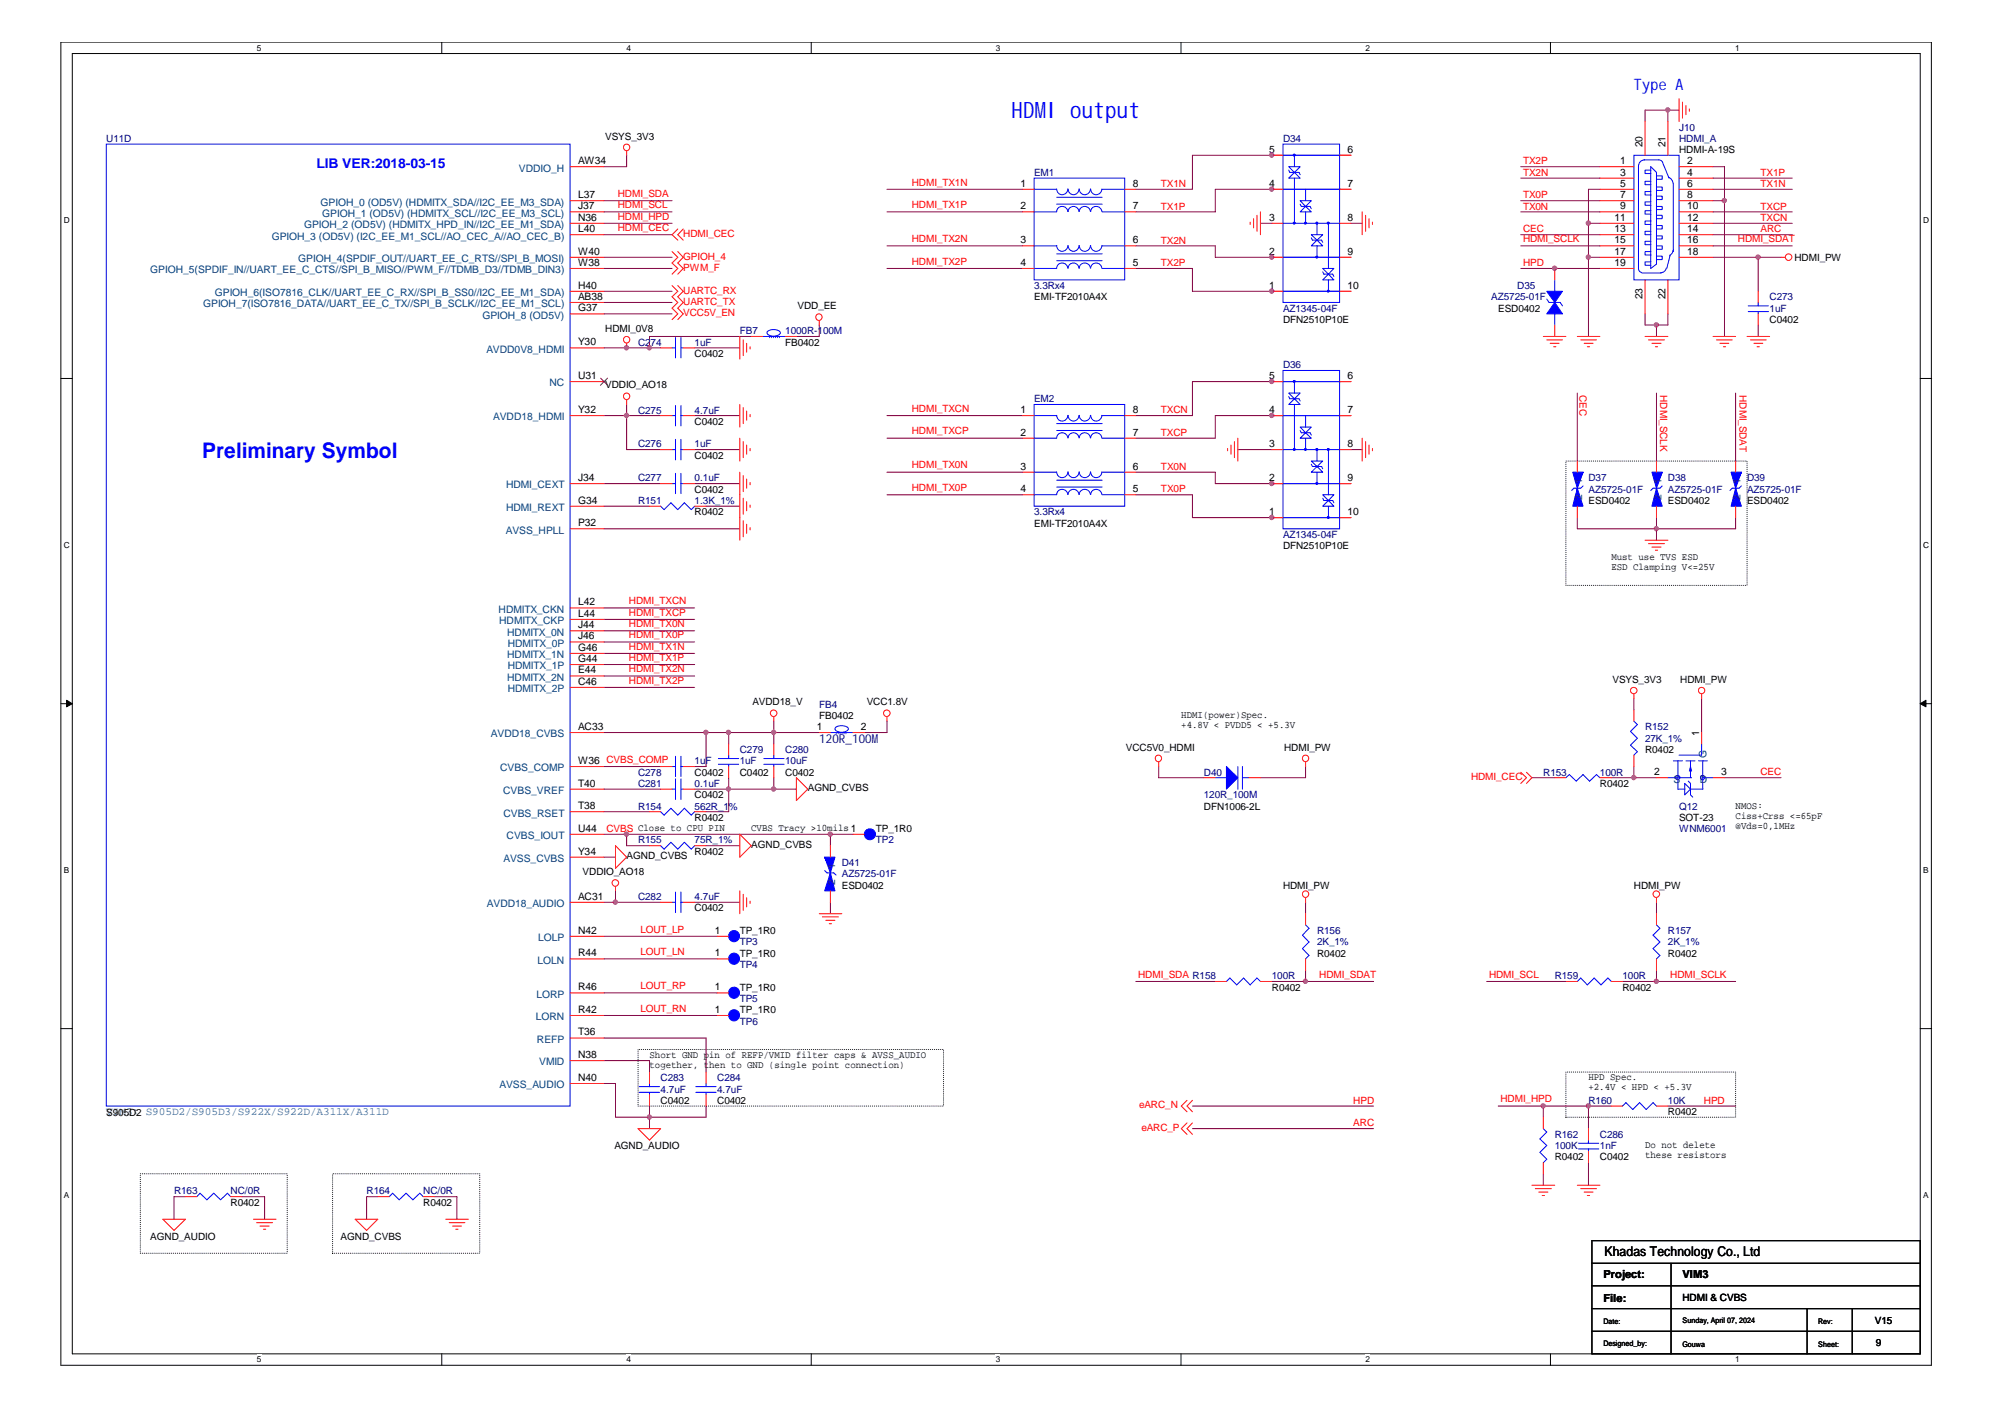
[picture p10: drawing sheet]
<svg xmlns="http://www.w3.org/2000/svg" width="297mm" height="210mm" viewBox="0 0 297 210" stroke-linecap="round" stroke-linejoin="round" font-family="sans-serif">
<path d="M9 6.2h277.1v196h-277.1zM10.7 7.9h273.8v192.6h-273.8z" fill="none" stroke="#000" stroke-width=".15"/>
<g fill="#fff">
<path d="M38.1 6.4h.6v1.4h-.6z"/>
<path d="M38.1 200.7h.6v1.4h-.6z"/>
</g>
<path d="M65.4 6.2v1.7M65.4 200.5v1.7" fill="none" stroke="#000" stroke-width=".15"/>
<g fill="#fff">
<path d="M92.8 6.4h.6v1.4h-.6z"/>
<path d="M92.8 200.7h.6v1.4h-.6z"/>
</g>
<path d="M120.2 6.2v1.7M120.2 200.5v1.7" fill="none" stroke="#000" stroke-width=".15"/>
<g fill="#fff">
<path d="M147.5 6.4h.7v1.4h-.7z"/>
<path d="M147.5 200.7h.7v1.4h-.7z"/>
</g>
<path d="M175 6.2v1.7M175 200.5v1.7" fill="none" stroke="#000" stroke-width=".15"/>
<g fill="#fff">
<path d="M202.3 6.4h.6v1.4h-.6z"/>
<path d="M202.3 200.7h.6v1.4h-.6z"/>
</g>
<path d="M229.7 6.2v1.7M229.7 200.5v1.7" fill="none" stroke="#000" stroke-width=".15"/>
<g fill="#fff">
<path d="M257 6.4h.7v1.4h-.7z"/>
<path d="M257 200.7h.7v1.4h-.7z"/>
<path d="M9.4 31.9h.9v1.4h-.9z"/>
<path d="M284.9 31.9h.9v1.4h-.9z"/>
<path d="M9.4 80.1h.9v1.4h-.9z"/>
<path d="M284.9 80.1h.9v1.4h-.9z"/>
</g>
<path d="M9 56.1h1.7M284.5 56.1h1.7" fill="none" stroke="#000" stroke-width=".15"/>
<g fill="#fff">
<path d="M9.4 128.2h.8v1.4h-.8z"/>
<path d="M284.9 128.2h.8v1.4h-.8z"/>
</g>
<path d="M9 104.2h1.7M284.5 104.2h1.7" fill="none" stroke="#000" stroke-width=".15"/>
<g fill="#000" stroke="#000" stroke-width=".15">
<path d="M9.9 103.7l.8 .5-.8 .5z" fill-rule="evenodd"/>
<path d="M284.5 104.2l.8-.5v1z" fill-rule="evenodd"/>
</g>
<g fill="#fff">
<path d="M9.4 176.4h.8v1.4h-.8z"/>
<path d="M284.9 176.4h.8v1.4h-.8z"/>
</g>
<path d="M9 152.4h1.7M284.5 152.4h1.7M235.8 183.8h48.7v16.7h-48.7zM235.8 197.2h48.7M235.8 193.9h48.7M235.8 190.5h48.7M235.8 187.1h48.7M247.6 187.1v13.4M267.7 193.9v6.6M274.4 193.9v6.6" fill="none" stroke="#000" stroke-width=".15"/>
<path d="M232 68.3h26.8v18.4h-26.8zM94.5 155.5h45.3v8.3h-45.3zM232 158.8h25.1v6.7h-25.1zM20.8 173.9h21.7v11.7h-21.7zM49.3 173.9h21.8v11.7h-21.8z" fill="none" stroke="#000" stroke-width=".15" stroke-dasharray="0 .3"/>
<g fill="none" stroke="#800040" stroke-width=".15">
<path d="M247.1 16.3v1.7M248.8 16.3h-5.1v1.7M89.5 39.8h10.1M89.5 31.4h10.1M89.5 29.7h10.1M89.5 33.1h10.1M89.5 38.1h10.1M89.5 34.8h10.1M92.8 23v1.7h-3.3M131.4 36.4h20.1M131.4 28h20.1M131.4 39.8h20.1"/>
<path d="M131.4 31.4h20.1M168.3 36.4h11.7v1.7h20.2M168.3 39.8h8.4v3.4h23.5M186.7 33.1h1.7M200.2 23h-23.5v5h-8.4M200.2 28h-20.2v3.4h-11.7M200.2 33.1h1.6M225.3 36.4h11.7M225.3 39.8h11.7M225.3 31.4h11.7M225.3 29.7h11.7M225.3 24.7h11.7"/>
<path d="M225.3 34.8h11.7M225.3 26.4h11.7M235.3 33.1h1.7M235.3 38.1h1.7M237 28h-1.7v21.8M253.8 36.4h11.7M253.8 28h11.7M253.8 31.4h11.7M253.8 29.7h1.7M253.8 33.1h11.7M253.8 24.7h1.7v25.1M253.8 38.1h10.1"/>
<path d="M253.8 34.8h11.7M253.8 26.4h11.7M260.5 38.1v5.1M89.5 51.5h8.4M89.5 46.5h10.1M89.5 43.2h10.1M89.5 44.8h10.1M92.8 59.9v6.7h5.1M102.9 51.5h6.7M111.3 49.8h-15.1v1.7M121.4 48.1v1.7h-3.4M200.2 56.5h-23.5v5.1h-8.4"/>
<path d="M233.7 58.2v10.1M243.7 46.5v1.6h3.4v-1.6M245.4 48.1v1.7M245.4 58.2v10.1M257.1 58.2v10.1M260.5 48.1v1.7M89.5 61.6h8.4M89.5 78.3h20.1M89.5 75h6.7M89.5 71.6h8.4M102.9 61.6h6.7M102.9 66.6h6.7"/>
<path d="M102.9 71.6h6.7M104.6 75h5M131.4 61.6h20.1M131.4 73.3h20.1M131.4 69.9h20.1M131.4 64.9h20.1M168.3 73.3h8.4v3.4h23.5M168.3 69.9h11.7v1.7h20.2M183.4 66.6h5M200.2 61.6h-20.2v3.3h-11.7M200.2 66.6h1.6M233.7 76.7v1.6h23.4v-1.6"/>
<path d="M245.4 76.7v3.3M89.5 98.4h13.4M89.5 95.1h13.4M89.5 93.4h13.4M89.5 91.8h13.4M89.5 90.1h13.4M89.5 96.8h13.4M89.5 116.9h8.4M89.5 113.6h8.4M89.5 108.5h31.9M89.5 101.8h13.4M89.5 100.1h13.4"/>
<path d="M102.9 116.9h15.1M104.6 108.5v5.1h-1.7M107.9 108.5v1.7M107.9 115.2v5h-3.3M114.6 106.8v3.4M114.6 115.2v1.7M131.4 106.8v1.7h-3.3M171.7 113.6v1.6h6.7M193.4 113.6v1.6h-6.7M226.9 115.2h3.4M238.7 115.2h6.7M242.1 103.5v1.7"/>
<path d="M242.1 113.6v1.6M252.1 103.5v5M255.5 115.2h8.4M89.5 120.2h6.7M89.5 123.6h36.9M89.5 127h1.7M89.5 133.7h8.4M89.5 138.7h16.8M91.2 132v1.7M92.8 123.6v1.7h3.4M102.9 133.7h6.7M104.6 125.3h5"/>
<path d="M123 123.6v1.7M123 133.7v1.7M193.4 133.7v1.7M245.4 133.7v1.7M89.5 153.8h15.1v5M89.5 157.1h6.7v1.7M89.5 147.1h16.8M89.5 142h16.8M89.5 150.4h16.8M168.3 145.4h11.7M188.4 145.4h15.1M193.4 143.7v1.7"/>
<path d="M220.3 145.4h11.7M240.4 145.4h16.7M245.4 143.7v1.7M27.5 177.3h-1.7v3.3M35.9 177.3h3.3v3.3M56 177.3h-1.7v3.3M64.3 177.3h3.4v3.3M89.5 160.5h1.7v5h13.4v-1.7M96.2 163.8v3.4M176.7 163.8h26.8M176.7 167.2h26.8M222 163.8h16.7"/>
<path d="M228.6 163.8v1.7M228.6 173.9v1.7M235.3 163.8v3.4M235.3 172.2v3.4M247.1 163.8h10"/>
</g>
<g fill="#f0f" stroke="#f0f" stroke-width=".15">
<circle cx="235.3" cy="163.8" r=".32"/>
<circle cx="228.6" cy="163.8" r=".32"/>
<circle cx="104.6" cy="108.5" r=".32"/>
<circle cx="245.4" cy="145.4" r=".32"/>
<circle cx="193.4" cy="145.4" r=".32"/>
<circle cx="107.9" cy="108.5" r=".32"/>
<circle cx="114.6" cy="108.5" r=".32"/>
<circle cx="92.8" cy="51.5" r=".32"/>
<circle cx="91.2" cy="133.6" r=".32"/>
<circle cx="92.8" cy="123.6" r=".32"/>
<circle cx="123" cy="123.6" r=".32"/>
<circle cx="242" cy="115.2" r=".32"/>
<circle cx="107.9" cy="116.9" r=".32"/>
<circle cx="114.6" cy="116.9" r=".32"/>
<circle cx="260.5" cy="38.1" r=".32"/>
<circle cx="245.4" cy="48.1" r=".32"/>
<circle cx="247.1" cy="16.3" r=".32"/>
<circle cx="255.5" cy="29.7" r=".32"/>
<circle cx="235.3" cy="33" r=".32"/>
<circle cx="235.3" cy="38.1" r=".32"/>
<circle cx="230.3" cy="39.7" r=".32"/>
<circle cx="245.4" cy="78.3" r=".32"/>
<circle cx="92.8" cy="61.5" r=".32"/>
<circle cx="96.2" cy="165.5" r=".32"/>
<circle cx="96.2" cy="51.5" r=".32"/>
<circle cx="188.4" cy="23" r=".32"/>
<circle cx="188.4" cy="28" r=".32"/>
<circle cx="188.4" cy="38.1" r=".32"/>
<circle cx="188.4" cy="43.1" r=".32"/>
<circle cx="188.4" cy="56.5" r=".32"/>
<circle cx="188.4" cy="61.5" r=".32"/>
<circle cx="188.4" cy="71.6" r=".32"/>
<circle cx="188.4" cy="76.7" r=".32"/>
</g>
<g fill="none" stroke="#f00" stroke-width=".15">
<path d="M243.7 18v5M247.1 18v5M248.8 14.6v3.4M249.3 15.1v2.4M249.8 15.6v1.4M250.3 16.1v.4M84.5 38.1h5M84.5 24.7h5M84.5 29.7h5M84.5 31.4h5M84.5 33.1h5M84.5 34.8h5"/>
<path d="M84.5 39.8h5M92.8 22.4v.6M99.6 37.3l.8 .8-.8 .9 .8 .8-.8 .8M100.4 33.9l-.8 .9 .8 .8M100.4 37.3l.8 .8-.8 .9 .8 .8-.8 .8M101.2 33.9l-.8 .9 .8 .8M151.5 31.4h1.7M151.5 39.8h1.7M151.5 28h1.7M151.5 36.4h1.7M166.6 31.4h1.7M166.6 39.8h1.7"/>
<path d="M166.6 28h1.7M166.6 36.4h1.7M185.2 32.9v.3M185.7 32.4v1.4M186.2 31.9v2.4M186.7 31.4v3.4M188.4 38.1h1.7M188.4 33.1h1.7M188.4 28h1.7M188.4 23h1.7M198.5 38.1h1.7M198.5 33.1h1.7"/>
<path d="M198.5 28h1.7M198.5 23h1.7M201.8 31.4v3.4M202.3 31.9v2.4M202.8 32.4v1.4M203.3 32.9v.3M230.3 39.8v1.7M237 38.1h5.1M237 24.7h5.1M237 29.7h5.1M237 31.4h5.1M237 33.1h5.1"/>
<path d="M237 34.8h5.1M237 39.8h5.1M237 28h5.1M237 36.4h5.1M237 26.4h5.1M248.8 38.1h5M248.8 24.7h5M248.8 29.7h5M248.8 31.4h5M248.8 33.1h5M248.8 34.8h5M248.8 28h5"/>
<path d="M248.8 36.4h5M248.8 26.4h5M263.9 38.1h.6M84.5 56.5h5M84.5 43.2h5M84.5 44.8h5M84.5 51.5h5M84.5 46.5h5M92.8 50.9v.6M92.8 59.2v.7M97.9 51.5h1.7M99.6 42.3l.8 .9-.8 .8 .8 .8-.8 .8 .8 .9-.8 .8"/>
<path d="M100.4 42.3l.8 .9-.8 .8 .8 .8-.8 .8 .8 .9-.8 .8M101.2 51.5h1.7M109.6 49.8v3.4M109.6 59.9v3.4M110.1 50.3v2.4M110.6 50.9v1.3M111.1 51.4v.3M111.3 49.8h1.7M116.3 49.8h1.7M121.4 47.5v.6M188.4 56.5h1.7M188.4 43.2h1.7"/>
<path d="M198.5 56.5h1.7M198.5 43.2h1.7M228.6 49.8h3.4M229.2 50.3h2.3M229.7 50.9h1.3M230.2 51.4h.3M230.3 48.1v1.7M233.7 49.8h3.3M234.2 50.3h2.3M234.7 50.9h1.3M235.2 51.4h.3M243.7 49.8h3.4"/>
<path d="M243.7 41.5v5M244.2 50.3h2.4M244.7 50.9h1.4M245.2 51.4h.4M247.1 41.5v5M253.8 49.8h3.3M254.3 50.3h2.3M254.8 50.9h1.3M255.3 51.4h.4M258.8 49.8h3.4M259.3 50.3h2.4M259.8 50.9h1.4"/>
<path d="M260.3 51.4h.3M260.5 43.2v1.6M260.5 46.5v1.6M84.5 61.6h5M84.5 71.6h5M84.5 75h5M84.5 78.3h5M96.2 75h1.7M97.9 61.6h1.7M97.9 71.6h1.7M97.9 66.6h1.7M101.2 61.6h1.7"/>
<path d="M101.2 71.6h1.7M101.2 66.6h1.7M102.9 75h1.7M109.6 64.9v3.4M109.6 69.9v10.1M110.1 60.4v2.4M110.1 65.4v2.4M110.1 70.5v2.3M110.1 73.8v2.4M110.1 77.1v2.4M110.6 60.9v1.3M110.6 65.9v1.4"/>
<path d="M110.6 71v1.3M110.6 74.3v1.4M110.6 77.7v1.3M111.1 61.4v.3M111.1 66.4v.4M111.1 71.5v.3M111.1 74.8v.4M111.1 78.2v.3M151.5 61.6h1.7M151.5 64.9h1.7M151.5 69.9h1.7M151.5 73.3h1.7"/>
<path d="M166.6 61.6h1.7M166.6 64.9h1.7M166.6 69.9h1.7M166.6 73.3h1.7M181.9 66.4v.4M182.4 65.9v1.4M182.9 65.4v2.4M183.4 64.9v3.4M188.4 61.6h1.7M188.4 76.7h1.7M188.4 71.6h1.7M188.4 66.6h1.7"/>
<path d="M198.5 61.6h1.7M198.5 76.7h1.7M198.5 71.6h1.7M198.5 66.6h1.7M201.8 64.9v3.4M202.3 65.4v2.4M202.8 65.9v1.4M203.3 66.4v.4M233.7 68.3v1.6M233.7 75v1.7M245.4 68.3v1.6M245.4 75v1.7"/>
<path d="M257.1 68.3v1.6M257.1 75v1.7M84.5 93.4h5M84.5 95.1h5M84.5 96.8h5M84.5 98.4h5M84.5 90.1h5M84.5 91.8h5M243.7 80h3.4M244.2 80.5h2.4M244.7 81h1.4M245.2 81.5h.4"/>
<path d="M84.5 100.1h5M84.5 101.8h5M84.5 108.5h5M84.5 113.6h5M84.5 116.9h5M97.9 113.6h1.7M97.9 116.9h1.7M101.2 113.6h1.7M101.2 116.9h1.7M107.9 110.2v1.7M107.9 113.6v1.6M114.6 106.2v.6"/>
<path d="M114.6 110.2v1.7M114.6 113.6v1.6M118 115.2l1.7 1.7-1.7 1.7zM121.4 108.5h1.6M126.4 108.5h1.7M131.4 106.2v.6M171.7 112.9v.7M178.4 115.2h1.6M185 115.2h1.7M193.4 112.9v.7M225.3 114.4l.8 .8-.8 .8M226.1 114.4l.8 .8-.8 .8"/>
<path d="M230.3 115.2h1.7M237 115.2h1.7M242.1 102.8v.7M242.1 105.2v1.6M242.1 111.9v1.7M245.4 115.2h1.7M252.1 102.8v.7M252.1 108.5v1.7M253.8 115.2h1.7M84.5 120.2h5M84.5 123.6h5M84.5 127h5"/>
<path d="M84.5 133.7h5M84.5 138.7h5M91.2 125.3l1.6 1.7-1.6 1.6zM91.2 131.3v.7M96.2 125.3h1.7M96.2 120.2h1.7M97.9 133.7h1.7M101.2 133.7h1.7M102.9 125.3h1.7M102.9 120.2h1.7M106.3 138.7h1.6M109.6 123.6l1.7 1.7-1.7 1.7z"/>
<path d="M109.6 132v3.4M110.1 132.5v2.3M110.6 133v1.3M111.1 133.5v.3M121.4 135.4h3.3M121.8 135.8h2.4M122.3 136.3h1.4M122.9 136.8h.3M123 125.3v1.7M123 132v1.7M126.4 123.6h1.7M193.4 133v.7"/>
<path d="M193.4 135.4v1.6M245.4 133v.7M245.4 135.4v1.6M84.5 147.1h5M84.5 142h5M84.5 150.4h5M84.5 153.8h5M84.5 157.1h5M96.2 158.8v1.7M104.6 158.8v1.7M106.3 147.1h1.6M106.3 142h1.6"/>
<path d="M106.3 150.4h1.6M180 145.4h1.7M186.7 145.4h1.7M193.4 142v1.7M232 145.4h1.7M238.7 145.4h1.7M245.4 142v1.7M27.5 177.3h1.7M34.2 177.3h1.7M56 177.3h1.7M62.7 177.3h1.6M84.5 160.5h5"/>
<path d="M94.5 167.2h3.4l-1.7 1.7zM96.2 162.2v1.6M104.6 162.2v1.6M175.9 166.3l-.9 .9 .9 .8M175.9 163l-.9 .8 .9 .9M176.7 166.3l-.8 .9 .8 .8M176.7 163l-.8 .8 .8 .9M226.9 175.6h3.4M227.5 176.1h2.3M228 176.6h1.3M228.5 177.1h.3M228.6 165.5v1.7"/>
<path d="M228.6 172.2v1.7M233.7 175.6h3.3M234.2 176.1h2.3M234.7 176.6h1.3M235.2 177.1h.3M235.3 167.2v1.7M235.3 170.5v1.7M238.7 163.8h1.7M245.4 163.8h1.7M24.1 180.6h3.4l-1.7 1.7zM37.5 180.6h3.4M38 181.1h2.4"/>
<path d="M38.5 181.6h1.4M39 182.1h.4M52.6 180.6h3.4l-1.7 1.7zM66 180.6h3.4M66.5 181.1h2.4M67.1 181.6h1.3M67.5 182.1h.4"/>
<circle cx="92.8" cy="21.8" r=".48"/>
<circle cx="265" cy="38.1" r=".49"/>
<circle cx="92.8" cy="50.3" r=".48"/>
<circle cx="92.8" cy="58.7" r=".48"/>
<circle cx="121.3" cy="47" r=".48"/>
<circle cx="114.6" cy="105.7" r=".49"/>
<circle cx="131.4" cy="105.7" r=".49"/>
<circle cx="171.6" cy="112.3" r=".48"/>
<circle cx="193.4" cy="112.3" r=".48"/>
<circle cx="242" cy="102.3" r=".48"/>
<circle cx="252.1" cy="102.3" r=".47"/>
<circle cx="91.2" cy="130.8" r=".49"/>
<circle cx="193.4" cy="132.4" r=".48"/>
<circle cx="245.4" cy="132.4" r=".49"/>
</g>
<g fill="none" stroke="#00f" stroke-width=".15">
<path d="M15.7 21.4h68.8v142.4h-68.8zM153.2 26.4h13.4v15.1h-13.4zM153.2 39.8h3.3M153.2 36.4h3.3M153.2 28h3.3M153.2 31.4h3.3M156.5 39.7a.83 .83 0 0 1 .9-.7 .83 .83 0 0 1 .8 .7M156.5 36.4a.83 .83 0 0 0 .9 .8 .83 .83 0 0 0 .8-.8M156.5 28a.83 .83 0 0 0 .9 .8 .83 .83 0 0 0 .8-.8M156.5 31.3a.83 .83 0 0 1 .9-.7 .83 .83 0 0 1 .8 .7M156.5 38.6h6.8M156.5 37.6h6.8"/>
<path d="M156.5 29.2h6.8M156.5 30.2h6.8M158.2 39.7a.81 .81 0 0 1 .8-.7 .81 .81 0 0 1 .9 .7M158.2 36.4a.81 .81 0 0 0 .8 .8 .81 .81 0 0 0 .9-.8M158.2 31.3a.81 .81 0 0 1 .8-.7 .81 .81 0 0 1 .9 .7M158.2 28a.81 .81 0 0 0 .8 .8 .81 .81 0 0 0 .9-.8M159.9 36.4a.83 .83 0 0 0 .8 .8 .83 .83 0 0 0 .8-.8M159.9 39.7a.83 .83 0 0 1 .8-.7 .83 .83 0 0 1 .8 .7M159.9 28a.83 .83 0 0 0 .8 .8 .83 .83 0 0 0 .8-.8M159.9 31.3a.83 .83 0 0 1 .8-.7 .83 .83 0 0 1 .8 .7M161.6 36.4a.83 .83 0 0 0 .8 .8 .83 .83 0 0 0 .8-.8M161.6 39.7a.83 .83 0 0 1 .8-.7 .83 .83 0 0 1 .8 .7"/>
<path d="M161.6 28a.83 .83 0 0 0 .8 .8 .83 .83 0 0 0 .8-.8M161.6 31.3a.83 .83 0 0 1 .8-.7 .83 .83 0 0 1 .8 .7M163.3 39.8h3.3M163.3 36.4h3.3M163.3 28h3.3M163.3 31.4h3.3M190.1 21.4h8.4v23.4h-8.4zM190.1 28h8.4M190.1 38.1h8.4M190.1 33.1h8.4M190.1 23h8.4M190.9 26.4l.9-.9 .8 .9z"/>
<path d="M190.9 24.7h1.7l-.8 .8zM190.9 25.2l.2 .3h1.3l.2 .4M191.8 23v1.7M191.8 26.4v6.7M192.6 31.4l.8-.8 .9 .8zM192.6 29.7h1.7l-.9 .9zM192.6 30.2l.2 .4h1.3l.2 .3M193.4 28v1.7M193.4 31.4v1.7M194.3 36.4l.8-.8 .9 .8zM194.3 34.8h1.7l-.9 .8zM194.3 35.2l.1 .4h1.4l.2 .3"/>
<path d="M195.1 33.1v1.7M195.1 36.4v1.7M196 39.8h1.6l-.8 .8zM196.8 33.1v6.7M242.1 23h6.7v18.5h-6.7zM242.7 39.7a.58 .58 0 0 0 .5 .7M242.7 24.7v15.1M243.5 23.7h2.2M243.7 23.7a.98 .98 0 0 0-1 1.1M244.6 25.2h-.9v.5h.9M244.6 26.9h-.9v.5h.9M244.6 28.4h-.9v.5h.9"/>
<path d="M244.6 29.9h-.9v.5h.9M244.6 31.2h-.9v.5h.9M244.6 32.7h-.9v.5h.9M244.6 34.3h-.9v.5h.9M244.6 35.7h-.9v.6h.9M244.6 37.3h-.9v.5h.9M244.6 38.8h-.9v.5h.9M244.6 24.7l.8 .8v13.6l-.8 .7zM245.4 26h.9v.6h-.9M245.4 27.7h.9v.5h-.9M245.4 29.1h.9v.5h-.9M245.4 30.6h.9v.4h-.9"/>
<path d="M245.4 31.9h.9v.5h-.9M245.4 33.4h.9v.5h-.9M245.4 34.9h.9v.5h-.9M245.4 36.4h.9v.5h-.9M245.4 37.9h.9v.6h-.9M245.7 23.7a.63 .63 0 0 1 .7 .6M246.4 24.4l.9 2M246.8 39.7a.82 .82 0 0 1-.8 .7M247.2 26.3a1.06 1.06 0 0 1 .7 .8M247.4 37.8l-.5 2M247.9 37.1a.84 .84 0 0 1-.5 .7M247.9 27.2v10.1"/>
<path d="M99.6 51.5h.5M100.1 50v3M100.9 50v3M100.9 51.5h.3M113 49.8h3.3M113.7 49.1a1.43 1.43 0 0 1 1.9 .2 1.23 1.23 0 0 1-2 0zM153.2 59.9h13.4v15.1h-13.4zM190.1 54.9h8.4v23.4h-8.4zM190.1 56.5h8.4M190.1 43.2h8.4M190.9 58.2h1.7l-.8 .9zM190.9 58.7l.2 .4h1.3l.2 .3"/>
<path d="M191.8 59.1l.8 .8h-1.7zM191.8 56.5v1.7M191.8 59.9v6.7M196 41.5l.8-.9 .8 .9zM196 40.3l.1 .3h1.3l.2 .4M196.8 41.5v1.7M229.2 44.3l.3 .5h1.6l.4 .5M230.3 41.5v1.7M230.3 46.5v1.6M243.2 40.4h2.9M259 45.3h3M259 46.2h3"/>
<path d="M260.5 44.8v.5M260.5 46.2v.3M97.9 75l.5 .5 1-1 1 1 1-1 1 1 .5-.5M99.6 61.6h.5M99.6 71.6h.5M99.6 66.6h.5M100.1 60.1v3M100.1 65.1v3M100.1 70.1v3M100.9 61.6h.3M100.9 60.1v3M100.9 65.1v3"/>
<path d="M100.9 70.1v3M100.9 71.6h.3M100.9 66.6h.3M153.2 61.6h3.3M153.2 73.3h3.3M153.2 69.9h3.3M153.2 64.9h3.3M156.5 73.3a.83 .83 0 0 1 .9-.8 .83 .83 0 0 1 .8 .8M156.5 69.9a.83 .83 0 0 0 .9 .9 .83 .83 0 0 0 .8-.9M156.5 61.5a.83 .83 0 0 0 .9 .9 .83 .83 0 0 0 .8-.9M156.5 64.9a.83 .83 0 0 1 .9-.8 .83 .83 0 0 1 .8 .8M156.5 72.2h6.8"/>
<path d="M156.5 71.1h6.8M156.5 62.8h6.8M156.5 63.8h6.8M158.2 73.3a.81 .81 0 0 1 .8-.8 .81 .81 0 0 1 .9 .8M158.2 69.9a.81 .81 0 0 0 .8 .9 .81 .81 0 0 0 .9-.9M158.2 64.9a.81 .81 0 0 1 .8-.8 .81 .81 0 0 1 .9 .8M158.2 61.5a.81 .81 0 0 0 .8 .9 .81 .81 0 0 0 .9-.9M159.9 69.9a.83 .83 0 0 0 .8 .9 .83 .83 0 0 0 .8-.9M159.9 73.3a.83 .83 0 0 1 .8-.8 .83 .83 0 0 1 .8 .8M159.9 61.5a.83 .83 0 0 0 .8 .9 .83 .83 0 0 0 .8-.9M159.9 64.9a.83 .83 0 0 1 .8-.8 .83 .83 0 0 1 .8 .8M161.6 69.9a.83 .83 0 0 0 .8 .9 .83 .83 0 0 0 .8-.9"/>
<path d="M161.6 73.3a.83 .83 0 0 1 .8-.8 .83 .83 0 0 1 .8 .8M161.6 61.5a.83 .83 0 0 0 .8 .9 .83 .83 0 0 0 .8-.9M161.6 64.9a.83 .83 0 0 1 .8-.8 .83 .83 0 0 1 .8 .8M163.3 61.6h3.3M163.3 73.3h3.3M163.3 69.9h3.3M163.3 64.9h3.3M190.1 61.6h8.4M190.1 76.7h8.4M190.1 71.6h8.4M190.1 66.6h8.4M192.6 64.9l.8-.8 .9 .8z"/>
<path d="M192.6 63.3h1.7l-.9 .8zM192.6 63.8l.2 .3h1.3l.2 .3M193.4 61.6v1.7M193.4 64.9v1.7M194.3 69.9l.8-.8 .9 .8zM194.3 68.3h1.7l-.9 .8zM194.3 68.8l.1 .3h1.4l.2 .3M195.1 66.6v1.7M195.1 69.9v1.7M196 75l.8-.9 .8 .9zM196 73.3h1.6l-.8 .8zM196 73.8l.1 .3h1.3l.2 .4"/>
<path d="M196.8 66.6v6.7M196.8 75v1.7M234.5 72l-.3 .3h-1l-.4 .4M246.3 72l-.4 .3h-1l-.3 .4M258 72l-.4 .3h-1l-.3 .4M99.6 116.9h.5M99.6 113.6h.5M100.1 112v3M100.1 115.4v3M100.9 112v3M100.9 115.4v3M100.9 116.9h.3"/>
<path d="M100.9 113.6h.3M106.4 112.4h3M106.4 113.2h3M107.9 111.9v.5M107.9 113.2v.4M113.2 112.4h3M113.2 113.2h3M114.6 111.9v.5M114.6 113.2v.4M123 108.5h3.4M123.8 107.8a1.43 1.43 0 0 1 1.9 .2 1.23 1.23 0 0 1-2 0zM180 115.2h1.7"/>
<path d="M183.4 113.6v3.3M184.1 115.2h.9M184.1 113.6v3.3M232 115.2l.5-.5 1 1 1-1 1 1 1-1 .5 .5M242.1 106.8l.5 .5-1 1 1 1.1-1 1 1 1-.5 .5M247.1 115.2h1.5M247.9 112.7h1.4M248.6 112.7v4.2h1M248.8 115.2h1.8M249.6 116l.8 .9-.8 .8zM249.8 112.7h1.3M250.1 115.7l.3 .3v1.7l.4 .4"/>
<path d="M250.3 114.2l.1-.6 .2 .6M250.4 112.7v2.5M251.6 112.7h1.3M252.1 110.2v1.7h-3.3M252.3 112.7v4.2h-1.9M252.3 115.2h1.5M97.9 125.3l.5 .5 1-1 1 1 1-1 1 1 .5-.5M97.9 120.2l.5 .5 1-1 1 1 1-1 1 1 .5-.5M99.6 133.7h.5M100.1 132.1v3.1M100.9 132.1v3.1M100.9 133.7h.3"/>
<path d="M122.2 129l.3 .3h1l.4 .3M193.4 137l.5 .5-.9 1 .9 1-.9 1 .9 1-.5 .5M245.4 137l.5 .5-1 1 1 1-1 1 1 1-.5 .5M181.7 145.4l.5-.5 1 1 1-1 1 1 1-1 .5 .5M233.7 145.4l.5-.5 1 1 1-1 1 1 1-1 .5 .5M29.2 177.3l.4-.5 1 .9 1.1-.9 1 .9 1-.9 .5 .5M57.7 177.3l.5-.5 .9 .9 1.1-.9 1 .9 1-.9 .5 .5M94.7 161h3M94.7 161.8h3M96.2 160.5v.5M96.2 161.8v.4M103.1 161h3"/>
<path d="M103.1 161.8h3M104.6 160.5v.5M104.6 161.8v.4M228.6 167.2l.6 .5-1.1 1 1.1 1-1.1 1 1.1 1-.6 .5M233.8 169.3h3.1M233.8 170.2h3.1M235.3 168.9v.4M235.3 170.2v.3M240.4 163.8l.5-.5 1 1.1 1-1.1 1 1.1 1-1.1 .5 .5"/>
<circle cx="248.6" cy="115.2" r=".32"/>
<circle cx="252.2" cy="115.2" r=".32"/>
</g>
<g fill="#00f" stroke="#00f" stroke-width=".15">
<path d="M196.7 76.5h.2v.3h-.2z" fill-rule="evenodd"/>
<path d="M196.7 66.5h.2v.2h-.2z" fill-rule="evenodd"/>
<path d="M195 71.5h.2v.2h-.2z" fill-rule="evenodd"/>
<path d="M195 66.5h.2v.2h-.2z" fill-rule="evenodd"/>
<path d="M193.3 66.5h.2v.2h-.2z" fill-rule="evenodd"/>
<path d="M191.6 66.5h.2v.2h-.2z" fill-rule="evenodd"/>
<path d="M191.6 56.4h.2v.2h-.2z" fill-rule="evenodd"/>
<path d="M257.1 72.3v.4v-.4l.9 2.7h-1.5z" fill-rule="evenodd"/>
<path d="M256.5 69.9h1.5l-.9 1.7 .9-1.7-.9 2.4z" fill-rule="evenodd"/>
<path d="M245.4 72.3v.4v-.4l.9 2.7h-1.6z" fill-rule="evenodd"/>
<path d="M244.7 69.9h1.6l-.9 1.7 .9-1.7-.9 2.4z" fill-rule="evenodd"/>
<path d="M233.7 72.3v.4v-.4l.8 2.7h-1.5z" fill-rule="evenodd"/>
<path d="M233 69.9h1.5l-.8 1.7 .8-1.7-.8 2.4z" fill-rule="evenodd"/>
<path d="M123 129.3v.3v-.3l.7 2.7h-1.5z" fill-rule="evenodd"/>
<path d="M122.2 127l.8 1.6-.8-1.6h1.5l-.7 2.3z" fill-rule="evenodd"/>
<path d="M230.3 44.8l1.2 1.7h-2.3z" fill-rule="evenodd"/>
<path d="M229.2 43.2h2.3l-1.2 1.6z" fill-rule="evenodd"/>
<path d="M196.7 43h.2v.2h-.2z" fill-rule="evenodd"/>
<path d="M196.7 32.9h.2v.3h-.2z" fill-rule="evenodd"/>
<path d="M195 38h.2v.2h-.2z" fill-rule="evenodd"/>
<path d="M195 32.9h.2v.3h-.2z" fill-rule="evenodd"/>
<path d="M193.3 32.9h.2v.3h-.2z" fill-rule="evenodd"/>
<path d="M191.6 32.9h.2v.3h-.2z" fill-rule="evenodd"/>
<path d="M191.6 22.9h.2v.2h-.2z" fill-rule="evenodd"/>
<path d="M181.7 113.6l1.7 1.6-1.7 1.7z" fill-rule="evenodd"/>
<circle cx="108.7" cy="147" r=".82"/>
<circle cx="108.7" cy="150.4" r=".82"/>
<circle cx="128.9" cy="123.6" r=".82"/>
<circle cx="108.7" cy="138.7" r=".82"/>
<circle cx="108.7" cy="142" r=".82"/>
</g>
<path d="M89 56l1 1.1M90 56l-1.1 1.1" fill="none" stroke="#804000" stroke-width=".15"/>
<path d="M115.5 50h-1.7M123.9 108.7h1.7" fill="none" stroke="#00f" stroke-width=".15" stroke-dasharray="0 .3"/>
<g font-size="3.3" fill="#00f">
<text x="149.9" y="17.5">HDM</text>
<text x="155.1" y="17.5">I output</text>
</g>
<text font-size="3.2" fill="#00f" x="30" y="67.9">Preliminary Symbol</text>
<text font-size="2.3" fill="#00f" x="242.1" y="13.3">Type A</text>
<text font-size="2" fill="#00f" x="46.9" y="24.9">LIB VER:2018-03-15</text>
<text font-size="2" x="237.7" y="186.1">Khadas Technology Co., Ltd</text>
<text font-size="1.8" fill="#000080" x="121.4" y="110.1">120R_100M</text>
<text font-size="1.7" fill="#408080" x="15.7" y="165.2">VIM3: S905D2/S905D3/S922X/S922D/A311X/A311D</text>
<g font-size="1.7">
<text x="237.5" y="189.3">Project:</text>
<text x="249.3" y="189.3">VIM3</text>
<text x="237.5" y="192.8">File:</text>
</g>
<g font-size="1.5" fill="#000080">
<text x="15.7" y="21">U11D</text>
<text x="190.1" y="21">D34</text>
<text x="248.8" y="19.4">J10</text>
<text x="248.8" y="21">HDMI_A</text>
<text x="153.2" y="26">EM1</text>
<text x="153.2" y="42.8">3.3Rx4</text>
<text x="190.1" y="46.2">AZ1345-04F</text>
<text x="220.9" y="44.5">AZ5725-01F</text>
<text x="224.8" y="42.8">D35</text>
<text x="262.2" y="44.5">C273</text>
<text x="262.2" y="46.2">1uF</text>
<text x="94.5" y="51.2">C274</text>
<text x="102.9" y="51.2">1uF</text>
<text x="109.6" y="49.5">FB7</text>
<text x="116.3" y="49.5">1000R-100M</text>
<text x="153.2" y="59.6">EM2</text>
<text x="190.1" y="54.5">D36</text>
<text x="94.5" y="61.3">C275</text>
<text x="102.9" y="61.3">4.7uF</text>
<text x="94.5" y="66.3">C276</text>
<text x="94.5" y="71.3">C277</text>
<text x="102.9" y="66.3">1uF</text>
<text x="102.9" y="71.3">0.1uF</text>
<text x="235.3" y="71.3">D37</text>
<text x="247.1" y="71.3">D38</text>
<text x="258.8" y="71.3">D39</text>
<text x="94.5" y="74.6">R151</text>
<text x="102.9" y="74.6">1.3K_1%</text>
<text x="153.2" y="76.3">3.3Rx4</text>
<text x="235.3" y="73">AZ5725-01F</text>
<text x="247.1" y="73">AZ5725-01F</text>
<text x="258.8" y="73">AZ5725-01F</text>
<text x="190.1" y="79.7">AZ1345-04F</text>
<text x="121.4" y="104.8">FB4</text>
<text x="102.9" y="113.2">1uF</text>
<text x="109.6" y="111.6">C279</text>
<text x="109.6" y="113.2">1uF</text>
<text x="116.3" y="111.6">C280</text>
<text x="116.3" y="113.2">10uF</text>
<text x="243.7" y="108.2">R152</text>
<text x="243.7" y="109.9">27K_1%</text>
<text x="94.5" y="119.9">R154</text>
<text x="94.5" y="114.9">C278</text>
<text x="94.5" y="116.6">C281</text>
<text x="102.9" y="119.9">562R_1%</text>
<text x="102.9" y="116.6">0.1uF</text>
<text x="178.4" y="114.9">D40</text>
<text x="178.4" y="118.3">120R_100M</text>
<text x="228.6" y="114.9">R153</text>
<text x="237" y="114.9">100R</text>
<text x="248.8" y="119.9">Q12</text>
<text x="94.5" y="124.9">R155</text>
<text x="102.9" y="124.9">75R_1%</text>
<text x="129.8" y="124.9">TP2</text>
<text x="248.8" y="123.3">WNM6001</text>
<text x="124.7" y="128.3">D41</text>
<text x="124.7" y="130">AZ5725-01F</text>
<text x="94.5" y="133.3">C282</text>
<text x="102.9" y="133.3">4.7uF</text>
<text x="109.6" y="140.1">TP3</text>
<text x="109.6" y="143.4">TP4</text>
<text x="195.1" y="138.4">R156</text>
<text x="195.1" y="140.1">2K_1%</text>
<text x="247.1" y="138.4">R157</text>
<text x="247.1" y="140.1">2K_1%</text>
<text x="109.6" y="148.4">TP5</text>
<text x="188.4" y="145.1">100R</text>
<text x="230.3" y="145.1">R159</text>
<text x="240.4" y="145.1">100R</text>
<text x="109.6" y="151.8">TP6</text>
<text x="97.9" y="160.2">C283</text>
<text x="97.9" y="161.9">4.7uF</text>
<text x="106.3" y="160.2">C284</text>
<text x="106.3" y="161.9">4.7uF</text>
<text x="235.3" y="163.5">R160</text>
<text x="247.1" y="163.5">10K</text>
<text x="230.3" y="168.5">R162</text>
<text x="230.3" y="170.2">100K</text>
<text x="237" y="168.5">C286</text>
<text x="237" y="170.2">1nF</text>
<text x="25.8" y="176.9">R163</text>
<text x="34.2" y="176.9">NC/0R</text>
<text x="54.3" y="176.9">R164</text>
<text x="62.7" y="176.9">NC/0R</text>
</g>
<g font-size="1.5">
<text x="89.7" y="20.7">VSYS_3V3</text>
<text x="188" y="22.6">5</text>
<text x="199.6" y="22.6">6</text>
<text x="243.3" y="21.8" transform="rotate(-90 243.3 21.8)">20</text>
<text x="246.7" y="21.8" transform="rotate(-90 246.7 21.8)">21</text>
<text x="248.8" y="22.7">HDMI-A-19S</text>
<text x="85.6" y="24.3">AW34</text>
<text x="85.6" y="29.4">L37</text>
<text x="151.2" y="27.7">1</text>
<text x="167.8" y="27.7">8</text>
<text x="188" y="27.7">4</text>
<text x="199.6" y="27.7">7</text>
<text x="240" y="24.3">1</text>
<text x="240" y="26">3</text>
<text x="240" y="27.7">5</text>
<text x="240" y="29.4">7</text>
<text x="249.9" y="24.3">2</text>
<text x="249.9" y="26">4</text>
<text x="249.9" y="27.7">6</text>
<text x="249.9" y="29.4">8</text>
<text x="85.6" y="31">J37</text>
<text x="85.6" y="32.7">N36</text>
<text x="85.6" y="34.4">L40</text>
<text x="151.2" y="31">2</text>
<text x="167.8" y="31">7</text>
<text x="188" y="32.7">3</text>
<text x="199.6" y="32.7">8</text>
<text x="239.2" y="32.7">11</text>
<text x="239.2" y="34.4">13</text>
<text x="240" y="31">9</text>
<text x="249.9" y="31">10</text>
<text x="249.9" y="32.7">12</text>
<text x="249.9" y="34.4">14</text>
<text x="85.6" y="39.4">W38</text>
<text x="85.6" y="37.7">W40</text>
<text x="151.2" y="36">3</text>
<text x="151.2" y="39.4">4</text>
<text x="167.8" y="39.4">5</text>
<text x="167.8" y="36">6</text>
<text x="188" y="37.7">2</text>
<text x="199.6" y="37.7">9</text>
<text x="239.2" y="36">15</text>
<text x="239.2" y="37.7">17</text>
<text x="239.2" y="39.4">19</text>
<text x="249.9" y="36">16</text>
<text x="249.9" y="37.7">18</text>
<text x="265.9" y="38.6">HDMI_PW</text>
<text x="85.6" y="46.1">G37</text>
<text x="85.6" y="42.8">H40</text>
<text x="85.6" y="44.4">AB38</text>
<text x="118.2" y="45.8">VDD_EE</text>
<text x="153.2" y="44.5">EMI-TF2010A4X</text>
<text x="188" y="42.8">1</text>
<text x="190.1" y="47.9">DFN2510P10E</text>
<text x="199.6" y="42.8">10</text>
<text x="222" y="46.2">ESD0402</text>
<text x="243.3" y="44.3" transform="rotate(-90 243.3 44.3)">23</text>
<text x="246.7" y="44.3" transform="rotate(-90 246.7 44.3)">22</text>
<text x="262.2" y="47.9">C0402</text>
<text x="85.6" y="51.2">Y30</text>
<text x="89.7" y="49.2">HDMI_0V8</text>
<text x="102.9" y="52.9">C0402</text>
<text x="116.3" y="51.2">FB0402</text>
<text x="85.6" y="56.1">U31</text>
<text x="89.7" y="57.5">VDDIO_AO18</text>
<text x="188" y="56.1">5</text>
<text x="199.6" y="56.1">6</text>
<text x="85.6" y="61.2">Y32</text>
<text x="102.9" y="62.9">C0402</text>
<text x="151.2" y="61.2">1</text>
<text x="151.2" y="64.5">2</text>
<text x="167.8" y="64.5">7</text>
<text x="167.8" y="61.2">8</text>
<text x="188" y="61.2">4</text>
<text x="199.6" y="61.2">7</text>
<text x="85.6" y="71.3">J34</text>
<text x="102.9" y="68">C0402</text>
<text x="151.2" y="69.6">3</text>
<text x="167.8" y="69.6">6</text>
<text x="188" y="71.3">2</text>
<text x="188" y="66.2">3</text>
<text x="199.6" y="71.3">9</text>
<text x="199.6" y="66.2">8</text>
<text x="85.6" y="77.9">P32</text>
<text x="85.6" y="74.6">G34</text>
<text x="102.9" y="76.3">R0402</text>
<text x="102.9" y="73">C0402</text>
<text x="151.2" y="72.9">4</text>
<text x="167.8" y="72.9">5</text>
<text x="188" y="76.3">1</text>
<text x="199.6" y="76.3">10</text>
<text x="235.3" y="74.6">ESD0402</text>
<text x="247.1" y="74.6">ESD0402</text>
<text x="258.8" y="74.6">ESD0402</text>
<text x="153.2" y="78">EMI-TF2010A4X</text>
<text x="190.1" y="81.4">DFN2510P10E</text>
<text x="238.7" y="82.9">Must use TVS ESD</text>
<text x="85.6" y="89.7">L42</text>
<text x="238.7" y="84.4">ESD Clamping V&lt;=25V</text>
<text x="85.6" y="93.1">J44</text>
<text x="85.6" y="91.4">L44</text>
<text x="85.6" y="94.7">J46</text>
<text x="85.6" y="96.4">G46</text>
<text x="85.6" y="99.8">E44</text>
<text x="85.6" y="98.1">G44</text>
<text x="85.6" y="101.4">C46</text>
<text x="238.9" y="101.1">VSYS_3V3</text>
<text x="248.9" y="101.1">HDMI_PW</text>
<text x="111.5" y="104.5">AVDD18_V</text>
<text x="121.4" y="106.5">FB0402</text>
<text x="128.4" y="104.5">VCC1.8V</text>
<text x="175" y="106.4">HDMI(power)Spec.</text>
<text x="175" y="107.9">+4.8V &lt; PVDD5 &lt; +5.3V</text>
<text x="85.6" y="113.2">W36 CVBS_COMP</text>
<text x="85.6" y="108.1">AC33</text>
<text x="121" y="108.1">1</text>
<text x="127.6" y="108.1">2</text>
<text x="166.8" y="111.2">VCC5V0_HDMI</text>
<text x="190.2" y="111.2">HDMI_PW</text>
<text x="243.7" y="111.6">R0402</text>
<text x="251.7" y="109" transform="rotate(-90 251.7 109)">1</text>
<text x="85.6" y="116.5">T40</text>
<text x="85.6" y="119.9">T38</text>
<text x="102.9" y="114.9">C0402</text>
<text x="102.9" y="118.3">C0402</text>
<text x="109.6" y="114.9">C0402</text>
<text x="116.3" y="114.9">C0402</text>
<text x="119.7" y="117.2">AGND_CVBS</text>
<text x="178.4" y="119.9">DFN1006-2L</text>
<text x="237" y="116.6">R0402</text>
<text x="245.1" y="114.8">2</text>
<text x="255" y="114.8">3</text>
<text x="257.1" y="119.8">NMOS:</text>
<text x="85.6" y="123.2">U44</text>
<text x="102.9" y="121.6">R0402</text>
<text x="111.3" y="123.2">CVBS Tracy &gt;10mils1</text>
<text x="111.3" y="125.6">AGND_CVBS</text>
<text x="129.8" y="123.3">TP_1R0</text>
<text x="248.8" y="121.6">SOT-23</text>
<text x="257.1" y="121.3">Ciss+Crss &lt;=65pF</text>
<text x="257.1" y="122.8">@Vds=0,1MHz</text>
<text x="85.6" y="126.6">Y34</text>
<text x="86.3" y="129.6">VDDIO_AO18</text>
<text x="92.8" y="127.3">AGND_CVBS</text>
<text x="102.9" y="126.6">R0402</text>
<text x="124.7" y="131.7">ESD0402</text>
<text x="190.1" y="131.7">HDMI_PW</text>
<text x="242.1" y="131.7">HDMI_PW</text>
<text x="85.6" y="133.3">AC31</text>
<text x="102.9" y="135">C0402</text>
<text x="85.6" y="138.3">N42</text>
<text x="85.6" y="141.7">R44</text>
<text x="105.9" y="138.3">1</text>
<text x="105.9" y="141.7">1</text>
<text x="109.6" y="138.4">TP_1R0</text>
<text x="109.6" y="141.7">TP_1R0</text>
<text x="195.1" y="141.7">R0402</text>
<text x="247.1" y="141.7">R0402</text>
<text x="85.6" y="146.7">R46</text>
<text x="105.9" y="146.7">1</text>
<text x="109.6" y="146.7">TP_1R0</text>
<text x="188.4" y="146.7">R0402</text>
<text x="240.4" y="146.7">R0402</text>
<text x="85.6" y="150">R42</text>
<text x="85.6" y="153.4">T36</text>
<text x="105.9" y="150">1</text>
<text x="109.6" y="150.1">TP_1R0</text>
<text x="85.6" y="160.1">N40</text>
<text x="85.6" y="156.7">N38</text>
<text x="96.2" y="156.7">Short GND pin of REFP/VMID filter caps &amp; AVSS_AUDIO</text>
<text x="96.2" y="158.2">together, then to GND (single point connection)</text>
<text x="235.3" y="160">HPD Spec.</text>
<text x="235.3" y="161.5">+2.4V &lt; HPD &lt; +5.3V</text>
<text x="15.7" y="165.4">S905D2</text>
<text x="97.9" y="163.5">C0402</text>
<text x="106.3" y="163.5">C0402</text>
<text x="247.1" y="165.2">R0402</text>
<text x="91" y="170.2">AGND_AUDIO</text>
<text x="230.3" y="171.9">R0402</text>
<text x="237" y="171.9">C0402</text>
<text x="243.7" y="170.1">Do not delete</text>
<text x="243.7" y="171.6">these resistors</text>
<text x="34.2" y="178.6">R0402</text>
<text x="62.7" y="178.6">R0402</text>
<text x="22.3" y="183.6">AGND_AUDIO</text>
<text x="50.5" y="183.6">AGND_CVBS</text>
<text x="249.3" y="192.7">HDMI &amp; CVBS</text>
<text x="277.7" y="196.2">V15</text>
<text x="277.9" y="199.4">9</text>
</g>
<g font-size="1.5" fill="#004080">
<text x="76.9" y="25.4">VDDIO_H</text>
<text x="40.3" y="35.5">GPIOH_3 (OD5V) (I2C_EE_M1_SCL//AO_CEC_A//AO_CEC_B)</text>
<text x="45" y="33.8">GPIOH_2 (OD5V) (HDMITX_HPD_IN//I2C_EE_M1_SDA)</text>
<text x="47.5" y="30.5">GPIOH_0 (OD5V) (HDMITX_SDA//I2C_EE_M3_SDA)</text>
<text x="47.8" y="32.1">GPIOH_1 (OD5V) (HDMITX_SCL//I2C_EE_M3_SCL)</text>
<text x="22.3" y="40.5">GPIOH_5(SPDIF_IN//UART_EE_C_CTS//SPI_B_MISO//PWM_F//TDMB_D3//TDMB_DIN3)</text>
<text x="44.2" y="38.8">GPIOH_4(SPDIF_OUT//UART_EE_C_RTS//SPI_B_MOSI)</text>
<text x="30.1" y="45.5">GPIOH_7(ISO7816_DATA//UART_EE_C_TX//SPI_B_SCLK//I2C_EE_M1_SCL)</text>
<text x="31.8" y="43.9">GPIOH_6(ISO7816_CLK//UART_EE_C_RX//SPI_B_SS0//I2C_EE_M1_SDA)</text>
<text x="71.5" y="47.2">GPIOH_8 (OD5V)</text>
<text x="72.1" y="52.3">AVDD0V8_HDMI</text>
<text x="81.4" y="57.2">NC</text>
<text x="73.1" y="62.3">AVDD18_HDMI</text>
<text x="234.4" y="71.6" transform="rotate(-90 234.4 71.6)">1</text>
<text x="246.1" y="71.6" transform="rotate(-90 246.1 71.6)">1</text>
<text x="257.9" y="71.6" transform="rotate(-90 257.9 71.6)">1</text>
<text x="75" y="72.4">HDMI_CEXT</text>
<text x="75" y="75.7">HDMI_REXT</text>
<text x="234.4" y="74.1" transform="rotate(-90 234.4 74.1)">2</text>
<text x="246.1" y="74.1" transform="rotate(-90 246.1 74.1)">2</text>
<text x="257.9" y="74.1" transform="rotate(-90 257.9 74.1)">2</text>
<text x="74.9" y="79.1">AVSS_HPLL</text>
<text x="73.9" y="90.8">HDMITX_CKN</text>
<text x="74" y="92.5">HDMITX_CKP</text>
<text x="75.1" y="94.2">HDMITX_0N</text>
<text x="75.2" y="95.8">HDMITX_0P</text>
<text x="75.1" y="97.5">HDMITX_1N</text>
<text x="75.1" y="100.9">HDMITX_2N</text>
<text x="75.2" y="99.2">HDMITX_1P</text>
<text x="75.2" y="102.5">HDMITX_2P</text>
<text x="72.7" y="109.2">AVDD18_CVBS</text>
<text x="252.8" y="112.2" transform="rotate(-90 252.8 112.2)">G</text>
<text x="74.1" y="114.3">CVBS_COMP</text>
<text x="74.5" y="117.6">CVBS_VREF</text>
<text x="247.9" y="115.9">S</text>
<text x="251.8" y="115.9">D</text>
<text x="74.6" y="121">CVBS_RSET</text>
<text x="75.1" y="124.3">CVBS_IOUT</text>
<text x="74.6" y="127.7">AVSS_CVBS</text>
<text x="123.7" y="131.1" transform="rotate(-90 123.7 131.1)">2</text>
<text x="123.7" y="128.7" transform="rotate(-90 123.7 128.7)">1</text>
<text x="72.1" y="134.4">AVDD18_AUDIO</text>
<text x="79.6" y="142.8">LOLN</text>
<text x="79.7" y="139.4">LOLP</text>
<text x="79.5" y="147.8">LORP</text>
<text x="79.4" y="151.1">LORN</text>
<text x="79.5" y="154.5">REFP</text>
<text x="74" y="161.2">AVSS_AUDIO</text>
<text x="79.9" y="157.8">VMID</text>
</g>
<g font-size="1.5" fill="#f00">
<text x="91.5" y="29.2">HDMI_SDA</text>
<text x="135.1" y="27.5">HDMI_TX1N</text>
<text x="172" y="27.7">TX1N</text>
<text x="225.6" y="29.4">TX0P</text>
<text x="225.6" y="24.4">TX2P</text>
<text x="225.6" y="26">TX2N</text>
<text x="260.8" y="27.7">TX1N</text>
<text x="260.8" y="26">TX1P</text>
<text x="91.5" y="30.8">HDMI_SCL</text>
<text x="91.5" y="32.5">HDMI_HPD</text>
<text x="91.5" y="34.2">HDMI_CEC</text>
<text x="101.2" y="35.1">HDMI_CEC</text>
<text x="135.1" y="35.9">HDMI_TX2N</text>
<text x="135.1" y="30.8">HDMI_TX1P</text>
<text x="172" y="31">TX1P</text>
<text x="225.6" y="31">TX0N</text>
<text x="225.6" y="34.4">CEC</text>
<text x="225.6" y="35.9">HDMI_SCLK</text>
<text x="257.5" y="35.9">HDMI_SDAT</text>
<text x="260.8" y="32.7">TXCN</text>
<text x="260.8" y="31">TXCP</text>
<text x="260.8" y="34.4">ARC</text>
<text x="101.2" y="38.5">GPIOH_4</text>
<text x="101.2" y="40.1">PWM_F</text>
<text x="135.1" y="39.2">HDMI_TX2P</text>
<text x="172" y="39.4">TX2P</text>
<text x="172" y="36.1">TX2N</text>
<text x="225.6" y="39.4">HPD</text>
<text x="101.2" y="43.5">UARTC_RX</text>
<text x="101.2" y="45.1">UARTC_TX</text>
<text x="101.2" y="46.8">VCC5V_EN</text>
<text x="234" y="58.6" transform="rotate(90 234 58.6)">CEC</text>
<text x="246" y="58.6" transform="rotate(90 246 58.6)">HDMI_SCLK</text>
<text x="257.7" y="58.6" transform="rotate(90 257.7 58.6)">HDMI_SDAT</text>
<text x="135.1" y="61">HDMI_TXCN</text>
<text x="135.1" y="64.4">HDMI_TXCP</text>
<text x="172" y="61.2">TXCN</text>
<text x="172" y="64.6">TXCP</text>
<text x="135.1" y="69.4">HDMI_TX0N</text>
<text x="172" y="69.6">TX0N</text>
<text x="135.1" y="72.7">HDMI_TX0P</text>
<text x="172" y="73">TX0P</text>
<text x="93.2" y="89.5">HDMI_TXCN</text>
<text x="93.2" y="94.5">HDMI_TX0P</text>
<text x="93.2" y="92.9">HDMI_TX0N</text>
<text x="93.2" y="91.2">HDMI_TXCP</text>
<text x="93.2" y="97.9">HDMI_TX1P</text>
<text x="93.2" y="101.3">HDMI_TX2P</text>
<text x="93.2" y="99.6">HDMI_TX2N</text>
<text x="93.2" y="96.2">HDMI_TX1N</text>
<text x="217.9" y="115.6">HDMI_CEC</text>
<text x="260.8" y="114.9">CEC</text>
<text x="89.8" y="123.2">CVBS Close to CPU PIN</text>
<text x="94.9" y="138.1">LOUT_LP</text>
<text x="94.9" y="141.5">LOUT_LN</text>
<text x="94.9" y="146.5">LOUT_RP</text>
<text x="94.9" y="149.9">LOUT_RN</text>
<text x="168.6" y="144.8">HDMI_SDA R158</text>
<text x="195.5" y="144.8">HDMI_SDAT</text>
<text x="220.6" y="144.8">HDMI_SCL</text>
<text x="247.4" y="144.8">HDMI_SCLK</text>
<text x="168.8" y="164.2">eARC_N</text>
<text x="169.1" y="167.5">eARC_P</text>
<text x="200.5" y="166.8">ARC</text>
<text x="200.5" y="163.5">HPD</text>
<text x="222.3" y="163.3">HDMI_HPD</text>
<text x="252.4" y="163.5">HPD</text>
</g>
<g font-size="1.2">
<text x="38.1" y="7.5">5</text>
<text x="92.8" y="7.5">4</text>
<text x="147.5" y="7.5">3</text>
<text x="202.3" y="7.5">2</text>
<text x="257" y="7.5">1</text>
<text x="9.4" y="33.1">D</text>
<text x="284.9" y="33.1">D</text>
<text x="9.4" y="81.2">C</text>
<text x="284.9" y="81.2">C</text>
<text x="9.4" y="129.4">B</text>
<text x="284.9" y="129.4">B</text>
<text x="9.4" y="177.5">A</text>
<text x="284.9" y="177.5">A</text>
<text x="38.1" y="201.8">5</text>
<text x="92.8" y="201.8">4</text>
<text x="147.5" y="201.8">3</text>
<text x="202.3" y="201.8">2</text>
<text x="257" y="201.8">1</text>
</g>
<g font-size="1.1">
<text x="237.5" y="196.1">Date:</text>
<text x="249.3" y="195.9">Sunday, April 07, 2024</text>
<text x="269.4" y="196.1">Rev:</text>
<text x="237.5" y="199.3">Designed_by:</text>
<text x="249.3" y="199.5">Gouwa</text>
<text x="269.4" y="199.5">Sheet:</text>
</g>
</svg>
